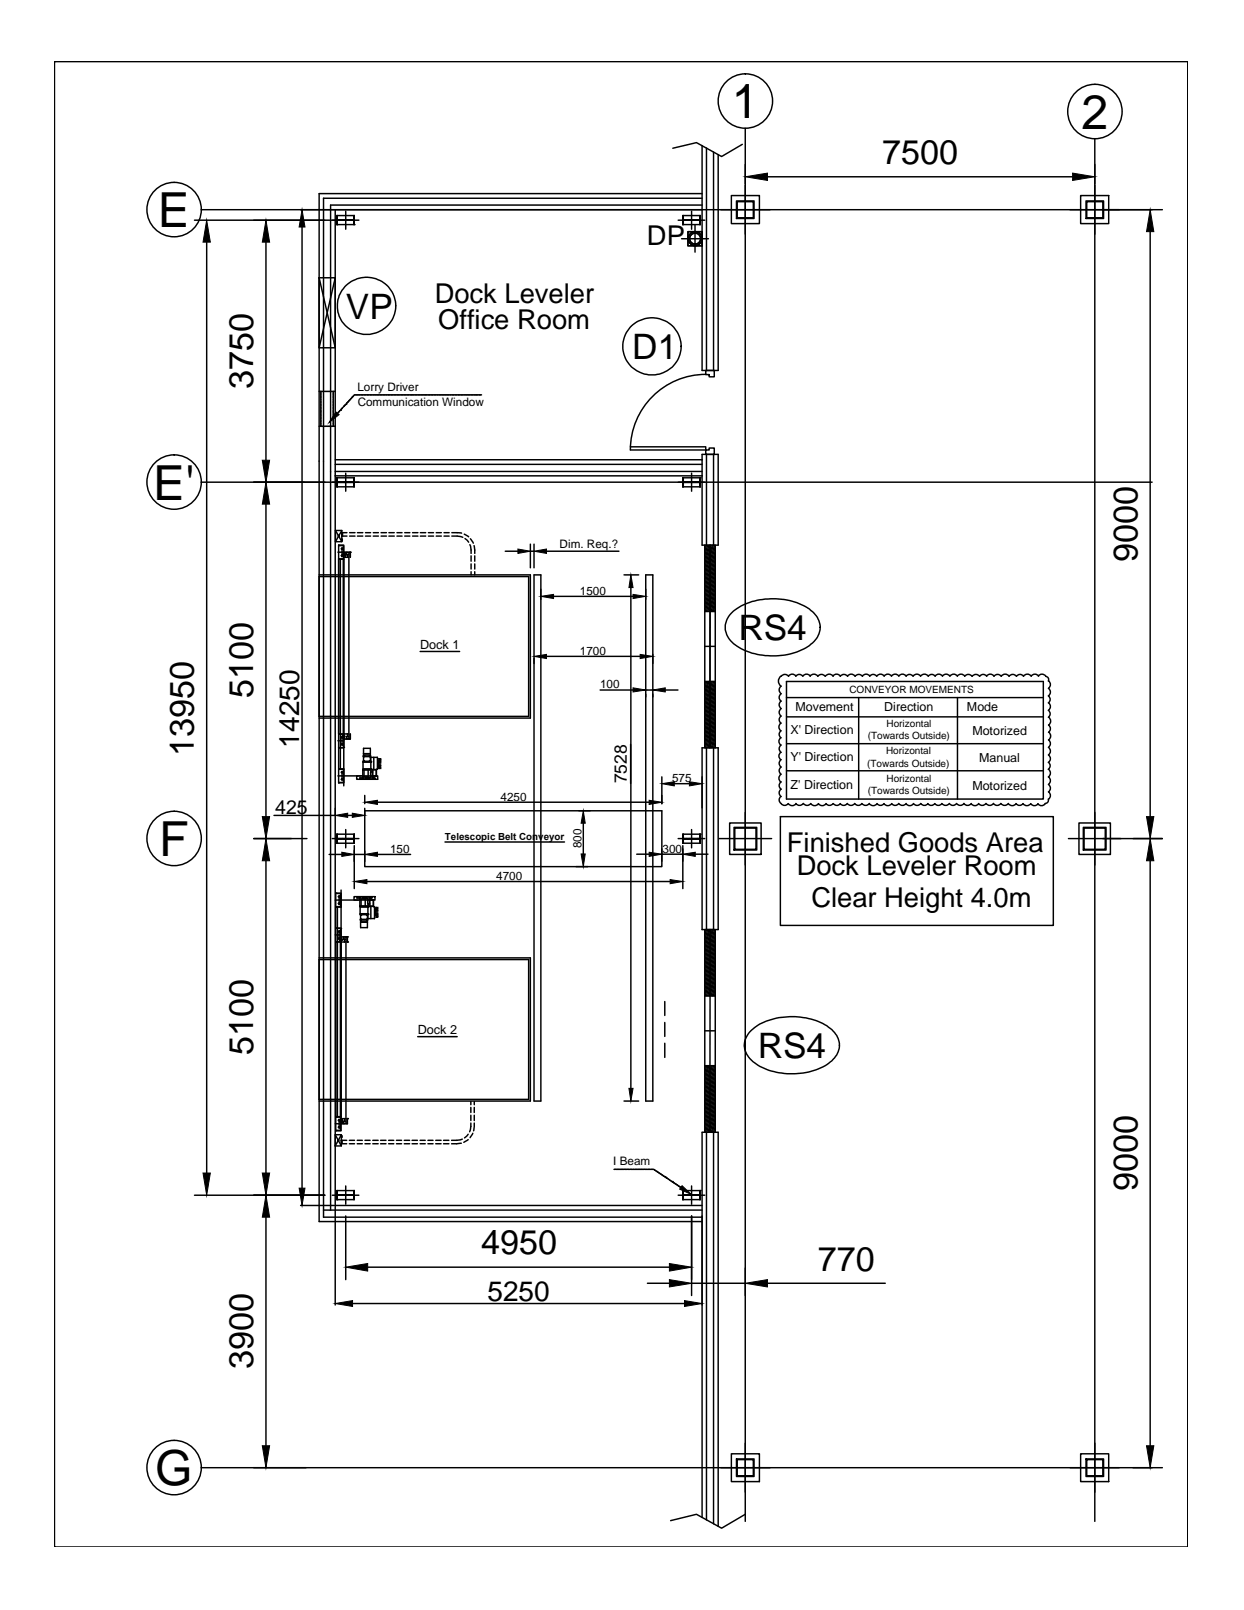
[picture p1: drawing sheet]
<svg xmlns="http://www.w3.org/2000/svg" width="216mm" height="279mm" viewBox="0 0 216 279" stroke-linecap="round" stroke-linejoin="round" font-family="sans-serif">
<!-- layer: A_01 Ground Center lines$0$A_Center_Line -->
<path d="M34.9 36.4h165.1M129.3 22.3v241.7M190 24.1v239.9M34.9 83.7h165.1M34.9 254.7h165.1" fill="none" stroke="#000" stroke-width=".25"/>
<!-- layer: A_01 PEB Columns$0$A_Hatch -->
<g fill="none" stroke="#000" stroke-width=".25">
<path d="M58.5 38.1l.1 .1M58.5 39h.1M58.5 37.4h3v1.6h-3zM58.5 37.4v.1M58.5 37.5v.1M58.5 37.6v.1M58.5 37.7v.1M58.5 37.9h.1M58.5 38v.1M58.5 38.2v.1M58.5 38.3v.1M58.5 38.4v.1"/>
<path d="M58.5 38.5v.1M58.5 38.6v.1M58.5 38.7v.1M58.5 38.8h.1M58.5 38.9h.1M58.6 38.2h.1M58.7 38.2h.1M58.8 38.2h.1M58.9 38.2h.1M59 38.2h.1M59.1 38.2h.1M59.2 38.2h.1"/>
<path d="M59.4 38.2h.1M59.5 38.2h.1M59.6 38.2h.1M59.7 38.2h.1M59.8 38.2h.1M59.9 38.2h.1M60 38.2h.1M60.1 38.2h.1M60.2 38.2h.1M60.3 38.2h.1M60.4 38.2h.1M60.5 38.2h.1"/>
<path d="M60.6 38.2h.1M60.7 38.2h.1M60.8 38.2h.1M60.9 38.2h.1M61 38.2h.1M61.1 38.2h.1M61.2 38.2h.1M61.3 38.2h.1M61.4 38.2l.1 .1M61.4 39h.1M61.4 37.4l.1 .1M61.4 37.5h.1"/>
<path d="M61.4 37.6l.1 .1M61.4 37.7l.1 .1M61.4 37.8l.1 .1M61.4 38h.1M61.4 38l.1 .1M61.4 38.1l.1 .1M61.4 38.3l.1 .1M61.4 38.4l.1 .1M61.4 38.5l.1 .1M61.4 38.6l.1 .1M61.4 38.7l.1 .1M61.4 38.8h.1"/>
<path d="M61.4 38.9h.1M118.5 38.1l.1 .1M118.5 37.4h3v1.6h-3zM118.5 38.9v.1M118.5 38.8l.1 .1M118.5 38.8h.1M118.5 38.7h.1M118.5 38.6h.1M118.5 38.5l.1 .1M118.5 38.4l.1 .1M118.5 38.3l.1 .1M118.5 38.2l.1 .1"/>
<path d="M118.5 38l.1 .1M118.5 37.9l.1 .1M118.5 37.8l.1 .1M118.5 37.7l.1 .1M118.5 37.7h.1M118.5 37.5l.1 .1M118.5 37.5h.1M118.5 37.4l.1 .1M118.7 38.2h.1M118.8 38.2h.1M118.9 38.2h.1M119.1 38.2h.1"/>
<path d="M119.2 38.2h.1M119.3 38.2h.1M119.4 38.2h.1M119.5 38.2h.1M119.6 38.2h.1M119.7 38.2h.1M119.8 38.2h.1M119.9 38.2h.1M120 38.2h.1M120.1 38.2h.1M120.2 38.2h.1M120.3 38.2h.1"/>
<path d="M120.4 38.2h.1M120.5 38.2h.1M120.6 38.2h.1M120.7 38.2h.1M120.8 38.2h.1M120.9 38.2h.1M121 38.2h.1M121.1 38.2h.1M121.2 38.2h.1M121.3 38.2h.1M121.5 38.2v.1M121.5 38.9v.1"/>
<path d="M121.5 38.8v.1M121.5 38.8h.1M121.5 38.7h.1M121.5 38.6h.1M121.5 38.5v.1M121.5 38.4v.1M121.5 38.3h.1M121.5 38.1v.1M121.5 38v.1M121.5 37.9v.1M121.5 37.8v.1M121.5 37.7v.1"/>
<path d="M121.5 37.6v.1M121.5 37.5v.1M121.5 37.5h.1M121.5 37.4v.1M126.9 33.9h4.9v4.9h-4.9zM187.6 33.9h4.8v4.9h-4.8zM58.5 83.6l.1 .1M58.5 82.9h3v1.6h-3zM58.5 82.9v.1M58.5 83h.1M58.5 83v.1M58.5 83.2h.1"/>
<path d="M58.5 83.3h.1M58.5 83.3v.2M58.5 83.5v.1M58.5 83.7v.1M58.5 83.8v.1M58.5 83.9v.1M58.5 84v.1M58.5 84.1h.1M58.5 84.2v.1M58.5 84.3v.1M58.5 84.4h.1M58.5 84.4v.1"/>
<path d="M58.6 83.7h.1M58.7 83.7h.1M58.8 83.7h.1M58.9 83.7h.1M59 83.7h.1M59.1 83.7h.1M59.2 83.7h.1M59.4 83.7h.1M59.5 83.7h.1M59.6 83.7h.1M59.7 83.7h.1M59.8 83.7h.1"/>
<path d="M59.9 83.7h.1M60 83.7h.1M60.1 83.7h.1M60.2 83.7h.1M60.3 83.7h.1M60.4 83.7h.1M60.5 83.7h.1M60.6 83.7h.1M60.7 83.7h.1M60.8 83.7h.1M60.9 83.7h.1M61 83.7h.1"/>
<path d="M61.1 83.7h.1M61.2 83.7h.1M61.3 83.7h.1M61.4 83.7l.1 .1M61.4 82.9l.1 .1M61.4 83l.1 .1M61.4 83.1l.1 .1M61.4 83.3h.1M61.4 83.3l.1 .1M61.4 83.4l.1 .1M61.4 83.5l.1 .1M61.4 83.6l.1 .1"/>
<path d="M61.4 83.8l.1 .1M61.4 83.9l.1 .1M61.4 84l.1 .1M61.4 84.1h.1M61.4 84.2h.1M61.4 84.3h.1M61.4 84.4h.1M61.4 84.4v.1M118.5 83.6l.1 .1M118.5 82.9h3v1.6h-3zM118.5 84.4v.1M118.5 84.4h.1"/>
<path d="M118.5 84.2l.1 .1M118.5 84.1l.1 .1M118.5 84.1h.1M118.5 84h.1M118.5 83.9h.1M118.5 83.8h.1M118.5 83.7l.1 .1M118.5 83.5l.1 .1M118.5 83.4l.1 .1M118.5 83.3l.1 .1M118.5 83.2l.1 .1M118.5 83.1l.1 .1"/>
<path d="M118.5 83l.1 .1M118.5 83h.1M118.5 82.9h.1M118.7 83.7h.1M118.8 83.7h.1M118.9 83.7h.1M119.1 83.7h.1M119.2 83.7h.1M119.3 83.7h.1M119.4 83.7h.1M119.5 83.7h.1M119.6 83.7h.1"/>
<path d="M119.7 83.7h.1M119.8 83.7h.1M119.9 83.7h.1M120 83.7h.1M120.1 83.7h.1M120.2 83.7h.1M120.3 83.7h.1M120.4 83.7h.1M120.5 83.7h.1M120.6 83.7h.1M120.7 83.7h.1M120.8 83.7h.1"/>
<path d="M120.9 83.7h.1M121 83.7h.1M121.1 83.7h.1M121.2 83.7h.1M121.3 83.7h.1M121.5 84.4v.1M121.5 84.2v.2M121.5 84.1v.1M121.5 84.1h.1M121.5 84h.1M121.5 83.8v.1M121.5 83.8h.1"/>
<path d="M121.5 83.7v.1M121.5 83.6v.1M121.5 83.5v.1M121.5 83.4v.1M121.5 83.3v.1M121.5 83.2v.1M121.5 83.1v.1M121.5 83v.1M121.5 82.9v.1M121.5 82.9h.1M58.5 145.5l.1 .1M58.5 146.3h.1"/>
<path d="M58.5 144.8h3v1.5h-3zM58.5 144.9v.1M58.5 145v.1M58.5 145.1v.1M58.5 145.2v.1M58.5 145.3v.1M58.5 145.4h.1M58.5 145.6v.1M58.5 145.7h.1M58.5 145.7v.1M58.5 145.9h.1M58.5 146h.1"/>
<path d="M58.5 146v.1M58.5 146.1v.2M58.5 144.8v.1M58.6 145.5v.1M58.7 145.5v.1M58.8 145.5v.1M58.9 145.5v.1M59 145.5v.1M59.1 145.5v.1M59.2 145.5v.1M59.2 145.5l.1 .1M59.4 145.5v.1"/>
<path d="M59.5 145.5v.1M59.5 145.5l.1 .1M59.6 145.5l.1 .1M59.7 145.5v.1M59.8 145.5v.1M59.9 145.5v.1M60 145.5v.1M60.1 145.5v.1M60.2 145.5v.1M60.3 145.5v.1M60.4 145.5v.1M60.5 145.5v.1"/>
<path d="M60.6 145.5v.1M60.6 145.5l.1 .1M60.7 145.5l.1 .1M60.8 145.5v.1M60.9 145.5l.1 .1M61 145.5l.1 .1M61.1 145.5v.1M61.2 145.5v.1M61.3 145.5v.1M61.4 145.5l.1 .2M61.4 146.3h.1M61.4 144.9l.1 .1"/>
<path d="M61.4 145l.1 .1M61.4 145.1l.1 .1M61.4 145.2l.1 .1M61.4 145.3l.1 .1M61.4 145.4h.1M61.4 145.5h.1M61.4 145.7h.1M61.4 145.7l.1 .2M61.4 146h.1M61.4 146l.1 .1M61.4 146.1l.1 .1M61.4 146.2l.1 .1"/>
<path d="M61.5 144.8v.1M118.5 145.4l.1 .2M118.5 144.8h3v1.5h-3zM118.5 146.3h.1M118.5 146.2h.1M118.5 146.1l.1 .1M118.5 146l.1 .1M118.5 145.9l.1 .1M118.5 145.8l.1 .1M118.5 145.7l.1 .1M118.5 145.7h.1M118.5 145.5l.1 .1"/>
<path d="M118.5 145.4h.1M118.5 145.3l.1 .1M118.5 145.2h.1M118.5 145.1h.1M118.5 145l.1 .1M118.5 144.9l.1 .1M118.5 144.8l.1 .1M118.5 144.8h.1M118.7 145.5v.1M118.8 145.5v.1M118.8 145.5l.1 .1M118.9 145.5l.1 .1"/>
<path d="M119.1 145.5v.1M119.1 145.5l.1 .1M119.2 145.5l.1 .1M119.3 145.5l.1 .1M119.4 145.5v.1M119.5 145.5v.1M119.6 145.5v.1M119.7 145.5v.1M119.8 145.5v.1M119.9 145.5v.1M120 145.5v.1M120.1 145.5v.1"/>
<path d="M120.2 145.5v.1M120.2 145.5l.1 .1M120.3 145.5l.1 .1M120.4 145.5l.1 .1M120.5 145.5v.1M120.6 145.5l.1 .1M120.7 145.5v.1M120.8 145.5v.1M120.9 145.5v.1M121 145.5v.1M121.1 145.5v.1M121.2 145.5v.1"/>
<path d="M121.3 145.5v.1M121.3 145.5l.1 .1M121.5 144.8v.1M121.5 145.3h.1M121.5 145.4h.1M121.5 145.7v.1M121.5 145.8v.1M121.5 146.3h.1M121.5 146.2h.1M121.5 146.1v.1M121.5 146v.1M121.5 145.9v.1"/>
<path d="M121.5 145.6v.1M121.5 145.5v.1M121.5 145.4v.1M121.5 145.1v.1M121.5 145v.1M121.5 144.9v.1M121.5 144.8h.1M126.6 142.8h5.5v5.5h-5.5zM187.3 142.8h5.4v5.5h-5.4zM58.5 207.3l.1 .1M58.5 208.2h.1M58.5 206.6h3v1.6h-3z"/>
<path d="M58.5 206.6v.1M58.5 206.7h.1M58.5 206.8v.1M58.5 206.9v.1M58.5 207v.1M58.5 207.2h.1M58.5 207.2v.1M58.5 207.4v.1M58.5 207.5v.1M58.5 207.6v.1M58.5 207.7v.1M58.5 207.8v.1"/>
<path d="M58.5 207.9v.1M58.5 208v.1M58.5 208.1h.1M58.6 207.4h.1M58.7 207.4h.1M58.8 207.4h.1M58.9 207.4h.1M59 207.4h.1M59.1 207.4h.1M59.2 207.4h.1M59.4 207.4h.1M59.5 207.4h.1"/>
<path d="M59.6 207.4h.1M59.7 207.4h.1M59.8 207.4h.1M59.9 207.4h.1M60 207.4h.1M60.1 207.4h.1M60.2 207.4h.1M60.3 207.4h.1M60.4 207.4h.1M60.5 207.4h.1M60.6 207.4h.1M60.7 207.4h.1"/>
<path d="M60.8 207.4h.1M60.9 207.4h.1M61 207.4h.1M61.1 207.4h.1M61.2 207.4h.1M61.3 207.4h.1M61.4 207.4l.1 .1M61.4 208.1v.1M61.4 206.6l.1 .1M61.4 206.7h.1M61.4 206.8h.1M61.4 206.9l.1 .1"/>
<path d="M61.4 207l.1 .1M61.4 207.1l.1 .1M61.4 207.2l.1 .1M61.4 207.3l.1 .1M61.4 207.5l.1 .1M61.4 207.6l.1 .1M61.4 207.7l.1 .1M61.4 207.8h.1M61.4 207.9l.1 .1M61.4 208l.1 .1M61.4 208.1h.1M118.5 207.3l.1 .1"/>
<path d="M118.5 206.6h3v1.6h-3zM118.5 208.1v.1M118.5 208.1h.1M118.5 208h.1M118.5 207.8l.1 .1M118.5 207.8h.1M118.5 207.7l.1 .1M118.5 207.6l.1 .1M118.5 207.5h.1M118.5 207.4l.1 .1M118.5 207.2l.1 .1M118.5 207.1l.1 .1"/>
<path d="M118.5 207l.1 .1M118.5 207h.1M118.5 206.8l.1 .1M118.5 206.7l.1 .1M118.5 206.7h.1M118.5 206.6l.1 .1M118.7 207.4h.1M118.8 207.4h.1M118.9 207.4h.1M119.1 207.4h.1M119.2 207.4h.1M119.3 207.4h.1"/>
<path d="M119.4 207.4h.1M119.5 207.4h.1M119.6 207.4h.1M119.7 207.4h.1M119.8 207.4h.1M119.9 207.4h.1M120 207.4h.1M120.1 207.4h.1M120.2 207.4h.1M120.3 207.4h.1M120.4 207.4h.1M120.5 207.4h.1"/>
<path d="M120.6 207.4h.1M120.7 207.4h.1M120.8 207.4h.1M120.9 207.4h.1M121 207.4h.1M121.1 207.4h.1M121.2 207.4h.1M121.3 207.4h.1M121.5 207.1v.1M121.5 207.6h.1M121.5 208.1h.1M121.5 208.1v.1"/>
<path d="M121.5 207.8v.2M121.5 207.8h.1M121.5 207.7v.1M121.5 207.5h.1M121.5 207.4v.1M121.5 207.3v.1M121.5 207.2v.1M121.5 207v.1M121.5 206.9v.1M121.5 206.8v.1M121.5 206.7v.1M121.5 206.7h.1"/>
<path d="M121.5 206.6h.1M126.9 252.3h4.9v4.8h-4.9zM187.6 252.3h4.8v4.8h-4.8z"/>
</g>
<!-- layer: A_01 PEB Columns$0$A_Steel_Plan -->
<g fill="none" stroke="#000" stroke-width=".25">
<path d="M57.7 38.2h4.6M58.5 37.4v1.6zM58.5 38.2h2.9zM60 36.6v3.2M61.4 37.4l.1 1.6zM117.7 38.2h4.6M118.5 37.4l.1 1.6zM118.6 38.2h2.9zM120 36.6v3.2M121.5 37.4v1.6zM125.1 36.4h8.5M127.8 34.9h3.1v3h-3.1z"/>
<path d="M127.9 35h2.8v2.8h-2.8zM129.3 32.2v8.4M185.7 36.4h8.5M188.5 34.9h3v3h-3zM188.6 35h2.8v2.8h-2.8zM190 32.2v8.4M57.7 83.7h4.6M58.5 82.9v1.6zM58.5 83.7h2.9zM60 82.1v3.1M61.4 82.9l.1 1.6zM117.7 83.7h4.6"/>
<path d="M118.5 82.9l.1 1.6zM118.6 83.7h2.9zM120 82.1v3.1M121.5 82.9v1.6zM57.7 145.5h4.6M58.5 144.8v1.5zM58.5 145.5l2.9 .1zM60 144v3.1M61.4 144.8l.1 1.5zM117.7 145.5h4.6M118.5 144.8l.1 1.5zM118.6 145.5l2.9 .1z"/>
<path d="M120 144v3.1M121.5 144.8v1.5zM124.8 145.5h9.1M127.4 143.6h3.9v3.9h-3.9zM127.5 143.7h3.7v3.7h-3.7zM129.3 141v9.1M185.4 145.5h9.1M188 143.6h4v3.9h-4zM188.1 143.7h3.7v3.7h-3.7zM190 141v9.1M57.7 207.4h4.6M58.5 206.6v1.6z"/>
<path d="M58.5 207.4h2.9zM60 205.8v3.2M61.4 206.6l.1 1.6zM117.7 207.4h4.6M118.5 206.6l.1 1.6zM118.6 207.4h2.9zM120 205.8v3.2M121.5 206.6v1.6zM125.1 254.7h8.5M127.8 253.2h3.1v3h-3.1zM127.9 253.3h2.8v2.8h-2.8zM129.3 250.5v8.4"/>
<path d="M185.7 254.7h8.5M188.5 253.2h3v3h-3zM188.6 253.3h2.8v2.8h-2.8zM190 250.5v8.4"/>
</g>
<!-- layer: A_Grid_Tags -->
<g fill="none" stroke="#000" stroke-width=".25">
<circle cx="129.4" cy="17.5" r="4.7"/>
<circle cx="190" cy="19.4" r="4.7"/>
<circle cx="30.2" cy="36.4" r="4.7"/>
<circle cx="30.2" cy="83.7" r="4.7"/>
<circle cx="30.2" cy="145.5" r="4.7"/>
<circle cx="30.2" cy="254.7" r="4.7"/>
</g>
<!-- layer: ACM Mill -->
<g fill="none" stroke="#000" stroke-width=".25">
<path d="M33.8 38.2h25.6M129.3 28.6v3.3M133.2 30.7h53M190 28.6v3.3M191.4 36.4h10.3M35.9 42v161.6M46.2 42v37.9M199.6 40.2v101.5M44 83.7h12.4M46.2 87.5v54.2M44 145.5h9.3M46.2 149.4v54.2"/>
<path d="M191.4 145.5h10.3M199.6 149.4v101.5M33.8 207.4h22.6M46.2 211.2v39.7M60 211v11.1M63.8 219.9h52.4M120 211v13.8M112.4 222.7h3.8M120 222.7h9.3M129.3 220.1v4.7M133.2 222.7h20.4M44 254.7h9.1"/>
<path d="M196.7 254.7h5"/>
</g>
<g fill="#000" stroke="#000" stroke-width=".17">
<path d="M129.3 30.7l3.9-.7v1.3zM186.2 30l3.8 .7-3.8 .6zM35.9 38.2l.6 3.8h-1.3zM46.2 38.2l.6 3.8h-1.3zM199.6 36.4l.7 3.8h-1.3zM45.5 79.9h1.3l-.6 3.8zM46.2 83.7l.6 3.8h-1.3zM46.2 145.5l.6 3.9h-1.3zM45.5 141.7h1.3l-.6 3.8zM199 141.7h1.3l-.7 3.8zM199.6 145.5l.7 3.9h-1.3zM35.2 203.6h1.3l-.6 3.8z"/>
<path d="M45.5 203.6h1.3l-.6 3.8zM46.2 207.4l.6 3.8h-1.3zM60 219.9l3.8-.6v1.3zM116.2 219.3l3.8 .6-3.8 .7zM116.2 222.1l3.8 .6-3.8 .6zM129.3 222.7l3.9-.6v1.2zM45.5 250.9h1.3l-.6 3.8zM199 250.9h1.3l-.7 3.8z"/>
</g>
<!-- layer: NEW HATCH -->
<g fill="none" stroke="#000" stroke-width=".25">
<path d="M122.3 94.6v35.2M122.4 94.6l-.1 .3M122.6 94.6l-.3 1.1M122.8 94.6l-.5 1.8M123 94.6l-.7 2.5M123.2 94.6l-.9 3.2M123.4 94.6l-1.1 3.9M123.6 94.6l-1.3 4.7M123.8 94.6l-1.5 5.4M124 94.6l-1.7 6.1M124.1 94.6v35.2M124.1 94.9l-1.8 6.5"/>
<path d="M124.1 95.6l-1.8 6.5M124.1 96.3l-1.8 6.6M124.1 97.1l-1.8 6.5M124.1 97.8l-1.8 6.5M124.1 98.5l-1.8 6.5M124.1 99.2l-1.8 6.5M124.1 99.9l-1.7 6.2M122.3 118.3h1.8M122.3 106.1h1.8M122.4 118.3l-.1 .4M122.7 118.3l-.4 1.2M122.9 118.3l-.6 1.9"/>
<path d="M123 118.3l-.7 2.6M123.2 118.3l-.9 3.3M123.5 118.3l-1.2 4M123.6 118.3l-1.3 4.7M123.8 118.3l-1.5 5.5M124.1 118.3l-1.8 6.2M124.1 100.7l-1.5 5.4M124.1 101.4l-1.3 4.7M124.1 102.1l-1.1 4M124.1 102.8l-.9 3.3M124.1 103.5l-.7 2.6M124.1 104.3l-.5 1.8"/>
<path d="M124.1 105l-.3 1.1M124.1 105.7l-.1 .4M124.1 118.6l-1.8 6.6M124.1 119.4l-1.8 6.5M124.1 120.1l-1.8 6.5M124.1 120.8l-1.8 6.6M124.1 121.5l-1.8 6.6M124.1 122.2l-1.8 6.6M124.1 123l-1.8 6.5M124.1 123.7l-1.7 6.1M124.1 124.4l-1.4 5.4M124.1 125.1l-1.2 4.7"/>
<path d="M124.1 125.8l-1.1 4M124.1 126.6l-.9 3.2M124.1 127.3l-.6 2.5M124.1 128l-.5 1.8M124.1 128.7l-.3 1.1M124.1 129.4v.4M122.3 161.7l.1-.4h1.6l-1.7 6.1M122.3 161.3v35.2M122.3 172.8h1.8M122.6 161.3l-.3 1.1M122.8 161.3l-.5 1.8M123 161.3l-.7 2.5"/>
<path d="M123.2 161.3l-.9 3.2M123.4 161.3l-1.1 4M123.6 161.3l-1.3 4.7M123.8 161.3l-1.5 5.4M124.1 161.6l-1.8 6.5M124.1 162.3l-1.8 6.6M124.1 163l-1.8 6.6M124.1 163.7l-1.8 6.6M124.1 164.5l-1.8 6.5M124.1 165.2l-1.8 6.5M124.1 165.9l-1.8 6.6M124.1 166.6l-1.7 6.2"/>
<path d="M124.1 167.3l-1.5 5.5M124.1 168l-1.3 4.8M124.1 168.8l-1.1 4M124.1 169.5l-.9 3.3M124.1 170.2l-.7 2.6M124.1 170.9l-.5 1.9M124.1 171.6l-.3 1.2M124.1 172.4l-.1 .4M124.1 161.3v35.2M121.8 196.5h2.8M122.3 184.9h1.8M122.4 184.9l-.1 .5"/>
<path d="M122.7 184.9l-.4 1.2M122.9 184.9l-.6 1.9M123 184.9l-.7 2.7M123.2 184.9l-.9 3.4M123.5 184.9l-1.2 4.1M123.6 184.9l-1.3 4.8M123.8 184.9l-1.5 5.5M124.1 184.9l-1.8 6.3M124.1 185.4l-1.8 6.5M124.1 186.1l-1.8 6.5M124.1 186.8l-1.8 6.6M124.1 187.5l-1.8 6.6"/>
<path d="M124.1 188.2l-1.8 6.6M124.1 189l-1.8 6.5M124.1 189.7l-1.8 6.5M124.1 190.4l-1.7 6.1M124.1 191.1l-1.4 5.4M124.1 191.8l-1.2 4.7M124.1 192.6l-1.1 3.9M124.1 193.3l-.9 3.2M124.1 194l-.6 2.5M124.1 194.7l-.5 1.8M124.1 195.4l-.3 1.1M124.1 196.2v.3"/>
</g>
<!-- layer: LAYER11 -->
<path d="M123.2 94.6v35.2M122.3 112.2h1.8M122.3 178.9h1.8M123.2 161.3v35.2" fill="none" stroke="#000" stroke-width=".25"/>
<!-- layer: A_01 Ground Floor Plan$0$A_Wall_Plan -->
<path d="M121.8 25.3v39h2.8v-37.5M121.8 36.4h-63.6v172.8h63.6v-12.7M121.8 33.6h-66.4v178.4h66.4M58.2 79.8h63.6v-.9h2.8v15.7h-2.8v-12h-63.6M121.8 129.8h2.8v31.5h-2.8zM124.6 196.5v68.4M121.8 211v52.3" fill="none" stroke="#000" stroke-width=".25"/>
<!-- layer: A_01 Ground Floor Plan$0$A_Ramp -->
<g fill="none" stroke="#000" stroke-width=".25">
<path d="M121.8 34.4h-65.7v176.8h65.7M121.8 35.6h-64.4v174.4M122.6 25.7v38.6M123.8 26.4v37.9M121.8 79.8v2.8M122.6 78.9v15.7M123.8 78.9v15.7M58.2 81.8h63.6M58.2 80.6h63.6M122.6 129.8v31.5M123.8 129.8v31.5M122.6 196.5v67.3"/>
<path d="M123.8 196.5v67.9M56.1 210h65.7"/>
</g>
<!-- layer: A_01 Ground Floor Plan$0$A_Rolling_Shutter -->
<g fill="none" stroke="#000" stroke-width=".25">
<path d="M58.6 95.8h2.2M58.8 97.1h.1M58.8 94.6l.8 .1v2.3l-.8 .1M58.8 94.6h.1M58.8 97.1h.9M59.1 97.1v36.3M59.2 95.2h.4M59.2 96.4h.4M59.3 95.2h.2l-.1 .1M59.3 96.5h.2l-.1-.1v.1M59.4 96.4v.1zM59.4 95v1.6"/>
<path d="M59.4 96.3h.4M59.5 96.2v.1zM59.5 96.3h.1M59.5 96.3h.2M59.5 96.2h.2M59.6 97.1v30.3M59.7 97.1v-2.5h-.9v41.2M59.7 96.3h.1M59.7 97.1v39.3M59.7 96.7h.6M59.7 96.7h.1M59.7 96.2v.2"/>
<path d="M59.7 96.2v.1M59.7 96.2v.2v-.1M59.8 96.2v.2M59.9 95.8v.9M60.1 96.3h.1M60.1 95.9h.1M60.1 95.9v.4M60.1 96.3h.2M60.1 95.9h.6M60.3 96.3h.1M60.3 96.7h.1M60.3 96.3v.4"/>
<path d="M60.6 95.9v32.4M60.7 95.9h.1M60.7 95.9l.1 .8M60.8 95.8h.1M60.8 96.7h.1M60.8 95.8v.9M58.6 134.6h4.1M58.6 128.6h1.1M58.8 133.4h.9v2.4h-.9M58.8 133.4l.8 .1v2.3h-.8M58.8 135.8h.1M58.8 133.4h.1"/>
<path d="M58.8 127.4l.8 .1v2.2M58.8 129.8h.1M58.8 127.4h.1M58.8 127.4h1.5M59.2 135.2h.4M59.2 134h.4M59.2 129.2h.4M59.2 128h.4M59.3 134l.2 .1zM59.3 127.9l.1 .1zM59.4 135.2l.1 .1-.2-.1M59.4 134v.1l-.1-.1"/>
<path d="M59.4 129.1l.1 .1h-.2l.1-.1 .1 .1h-.2M59.4 127.9l.1 .1h-.2M59.4 127.8v1.6M59.4 133.8v1.7M59.4 127.8h.4M59.5 127.8h.1M59.5 127.7v.1zM59.5 127.8h.2M59.5 127.7h.2M59.6 129.7h.1M59.6 129.7l-.8 .1M59.7 127.8h.1"/>
<path d="M59.7 127.7h.1M59.7 128.3h.1M59.7 127.4v2.4h-.9M59.7 127.7v.2M59.7 127.7v.1M59.7 127.8v.1M59.8 127.7v.2M60.1 128.2h.1M60.3 127.8h.1M60.3 127.4h.1M60.3 127.8h-.2v.4M60.3 127.4v.4"/>
<path d="M60.8 127.4h.1M60.8 127.4v.8h-.7M60.8 127.4v.9h-1.1M61.9 134.6h3.6v.6h-3.6zM62.9 135v.2M63 134.8h1l.1 .4h.7M63 133.6l-.1 1.4M63 135.2h.1M63 133.6h1.4M63 132.3v1.2M63 132.1h1.4v.2h-1.4zM63 133.4h1.4"/>
<path d="M63 131.2h1.3v.1h-1.3zM63.1 131.2v-1.3h1.2v1.3M63.1 131.3v.8M63.2 131.2l.1 .1zM63.2 131.3l.1-.1zM63.2 132.1h.1zM63.2 133.6v1.2l-.2 .4h-.5v-.2h.4M63.2 131.2h.1M63.2 132.1h.1M63.3 132.1h.1M63.4 135v.1M63.5 134.9h.4l.1 .2h-.7z"/>
<path d="M63.6 135.1h.2M63.6 134.8v.1M63.8 134.8v.1M63.9 133.6v1.2M63.9 135v.1M64.1 131.2v.1zM64.1 131.2h.1M64.1 132.1h.1zM64.1 135h.6v.2M64.1 132.1h.1M64.3 130.8h-1.2h1.2M64.3 131.3v.8"/>
<path d="M64.3 134.7h.4M64.4 133.5v-2.1h1.1v2.1h-.2v1.2h-.6M64.4 133.5h.1zM64.4 132.2h.1zM64.4 132.2h.1M64.4 133.5h.1M64.4 133.5v.5M64.6 134v.7M64.7 134h-.4l-.1 1M64.7 135.2h.1M64.7 135.1h.1M64.7 135l.1 .1"/>
<path d="M64.7 133.6h.6M64.8 135.2h.2M64.8 135v.2M64.9 131.4v2.1l-1.9 .1M64.9 135l.1 .2zM65 135h.1M65 135.1h.1M65 135l-.3 .1M65 135.2h.1M65.3 133.5v1.1h-.6M65.3 133.5h-.6v1.2M65.7 132.6h.4"/>
<path d="M65.7 132.4v.3M65.9 133.2v.1l-.1 .1-.1-.2h.4M65.9 133.3l.2 .1M66.1 131.7h-.4l.4 .1-.4 .2h.4M58.2 156.2h4M58.3 155h.9v2.4h-.9M58.3 155l.8 .1v2.2l-.8 .1M58.3 155h.1M58.3 157.4h.1M58.3 155v41.2h.9v-2.4M58.6 157.4v36.4M58.7 155.6h.4"/>
<path d="M58.7 156.8h.4M58.8 155.6h.1M58.8 155.6h.1zM58.8 156.8l.1-.1v.2M58.9 156.7v.2zM58.9 155.4v1.6M59.2 154.5v39.3M61.4 155.6h3.7v.6h-3.7zM62.4 155.9l.1 1.3M62.4 155.9h-.5v-.3h.6l.2 .4v1.2M62.4 155.6v.3M62.5 157.2l1.9 .1v2.1"/>
<path d="M62.5 155.6h.1M62.5 157.2h1.4M62.5 157.3v1.3M62.5 158.6h1.4v.1h-1.4zM62.5 157.4h1.4M62.5 159.5h1.3v.2h-1.3zM62.6 158.7v.8M62.6 159.7v1.3h1.2v-1.3M62.7 158.7l.1 .1zM62.8 159.5h.1M62.8 159.6h.1M62.7 158.7v.1"/>
<path d="M62.8 158.7v.1M62.9 155.7l.6 .1-.5 .1zM62.9 155.7v.1M63 155.7h.3M63 155.9v.1M63.3 155.9v.1M63.4 156v1.2M63.4 155.7v.1M63.6 159.6h.1M63.6 158.7l.1 .1zM63.6 158.7v.1M63.6 159.5l.1 .1z"/>
<path d="M63.7 155.9l.1 1h.4M63.8 158.7v.8M63.8 156.2h.4M63.9 158.6l.1 .1zM63.9 157.3l.1 .1zM63.9 156.9v.4M63.9 157.3v.1zM64.1 156.2v.7M64.2 155.7h.1M64.2 155.8h.1M64.2 156.2h.6v1.1h.2v2.1h-1.1v-2.1M64.2 156.2h.6v1.1"/>
<path d="M64.2 155.6v.3h-.6M64.2 156.2v1.1h.6M64.2 157.3h.6M64.2 155.8h.2M64.3 155.7h.1M64.3 155.8h.1M64.3 155.7l-.1 .1M64.3 155.7l-.7-.1-.1 .4h-1M64.4 155.7v.1v-.2v.1M64.4 155.8h.1M64.4 155.7h.1M65.2 158.3h.4"/>
<path d="M65.2 158.1v.3M65.4 157.7v-.2h-.2v.2h.4M65.6 158.9h-.4l.4 .1-.4 .2h.4M65.6 157.5l-.2 .1M58.2 162.2h1M58.3 161.1h.9v2.4M58.3 161.1h.8M58.3 161.1h.1M58.3 163.5h.1M58.3 163.5h1.5M58.7 161.7h.4M58.7 162.9h.4"/>
<path d="M58.8 161.7l.1-.1v.1l-.1-.1h.1v.1M58.8 162.9l.1-.1v.1M58.9 162.8v.1zM58.9 161.5v1.6M58.9 163.1h.4M58.9 163h.1M58.9 163v.1zM58.9 163h.4M58.9 163.1h.3M59.1 163.5v30.3M59.1 161.1h.1M59.1 161.1v2.3l-.8 .1"/>
<path d="M59.2 163h.1M59.2 163v.1M59.2 163.4v.1M59.2 162.6h.1M59.2 163.1h.1M59.2 162.9l.1 .1M59.2 162.6h1.1M59.3 163v.1v-.1M59.3 163.1h.1M59.3 163.1l-.1 .1M59.6 163h.1M59.6 163h.2"/>
<path d="M59.7 162.6l-.1 .4M59.8 163h.1M59.8 163.5h.1M59.8 163v.5M60 162.6v32.3M60.2 162.6l.1 .9M60.3 163.5h.1M60.3 162.6h.1M60.3 162.6v.9M63.8 160h-1.2h1.2M58.3 193.8h.1M58.3 193.8l.8 .1v2.3h-.8"/>
<path d="M58.3 196.2h.1M58.3 193.8h.9M58.7 195.6h.4M58.7 194.4h.4M58.9 195.6v.1l-.1-.1M58.9 194.3v.2zM58.9 194.3v.2l-.1-.1M58.9 194.2v1.6M58.9 194.5h.4M58.9 194.5v.1zM58.9 194.5h.1M58.9 194.6h.3"/>
<path d="M58.9 194.6l.4 .1M59.2 194.5h.1M59.2 194.5v.1M59.2 194.6h.1M59.2 195h.1M59.2 194.1h.6M59.3 194.5v.1v-.1M59.3 194.5l-.1-.1 .1 .3M59.3 194.7h.1M59.4 194.1v.9M59.6 195h.1M59.8 194.6h.1"/>
<path d="M59.8 194.1v.5M59.8 194.1h.1M59.8 194.6h-.2v.4M60.3 194.1v.9h-.7M60.3 194.1h.1M60.3 194.1v.9h-2.1"/>
<circle cx="65.9" cy="132.2" r=".18"/>
<circle cx="65.9" cy="132.9" r=".18"/>
<circle cx="65.4" cy="158" r=".17"/>
<circle cx="65.4" cy="158.6" r=".18"/>
</g>
<!-- layer: 0 -->
<g fill="none" stroke="#000" stroke-width=".25">
<path d="M52.2 36.4h5.9M52.4 39.4v166.8M55.4 48.2h2.8v12.2h-2.8zM55.4 48.2l2.8 12.2M58.2 48.2l-2.8 12.2M55.4 74h.1M55.4 67.9h.1M55.5 74h.1M55.5 67.9h.1M55.6 67.9l.1 .2M55.7 73.9l-.1 .1M55.7 73.6v.1"/>
<path d="M55.7 73.3v.1M55.7 73.1h.1M55.7 72.8v.1M55.7 72.5v.1M55.7 72.2v.2M55.7 72v.1M55.7 71.7v.2M55.7 71.5v.1M55.7 71.2v.1M55.7 70.9v.2M55.7 70.7v.1M55.7 70.4v.2"/>
<path d="M55.7 70.2v.1M55.7 69.9v.2M55.7 69.7v.1M55.7 69.4v.2M55.7 69.1v.2M55.7 68.9v.1M55.7 68.6v.2M55.7 68.4v.1M55.7 68.1v.2M55.7 68.3v.1M55.7 68.5v.1M55.7 68.8v.1"/>
<path d="M55.7 69v.1M55.7 69.3v.1M55.7 69.6v.1M55.7 69.8v.1M55.7 70.1v.1M55.7 70.3v.1M55.7 70.6v.1M55.7 70.9h.1M55.7 71.1v.1M55.7 71.4v.1M55.7 71.7h.1M55.7 72h.1"/>
<path d="M55.7 72.2h.1M55.7 72.5h.1M55.7 72.7h.1M55.7 73h.1M55.7 73.2h.1M55.7 73.5h.1M55.7 73.8h.1M55.7 74h.1M55.7 67.9h.1M55.8 74h.2M55.8 67.9h.2M56 74h.1"/>
<path d="M56 67.9h.1M56.1 74h.1M56.1 67.9h.1M56.2 74h.1M56.2 67.9h.1M56.3 74h.2M56.3 67.9h.2M56.5 74h.1M56.5 67.9h.1M56.6 74h.1M56.6 67.9h.1M56.7 74h.1"/>
<path d="M56.7 67.9h.1M56.8 74h.2M56.8 67.9h.2M57 74h.1M57 67.9h.1M57.1 74h.1M57.1 67.9h.1M57.2 74h.2M57.2 67.9h.2M57.4 74h.1M57.4 67.9h.1M57.5 74h.1"/>
<path d="M57.5 67.9h.1M57.6 74h.2M57.6 67.9h.2M57.8 73.9l.1 .1M57.8 73.6v.1M57.8 73.3v.1M57.8 73.1h.1M57.8 72.8v.1M57.8 72.5v.1M57.8 72.2v.2M57.8 72v.1M57.8 71.7v.2"/>
<path d="M57.8 71.5v.1M57.8 71.2v.1M57.8 70.9v.2M57.8 70.7v.1M57.8 70.4v.2M57.8 70.2v.1M57.8 69.9v.2M57.8 69.7v.1M57.8 69.4v.2M57.8 69.1v.2M57.8 68.9v.1M57.8 68.6v.2"/>
<path d="M57.8 68.4v.1M57.8 68.1v.2M57.8 68.3v.1M57.8 68.5v.1M57.8 68.8v.1M57.8 69v.1M57.8 69.3v.1M57.8 69.6v.1M57.8 69.8v.1M57.8 70.1v.1M57.8 70.3v.1M57.8 70.6v.1"/>
<path d="M57.8 70.9h.1M57.8 71.1v.1M57.8 71.4v.1M57.8 71.7h.1M57.8 72h.1M57.8 72.2h.1M57.8 72.5h.1M57.8 72.7h.1M57.8 73h.1M57.8 73.2h.1M57.8 73.5h.1M57.8 73.8h.1"/>
<path d="M57.9 67.9l-.1 .2M57.9 74h.1M57.9 67.9h.1M58.1 74h.1M58.1 67.9h.1M55.4 99.8h36.6v24.8h-36.6M58.2 92.1h1.1v1.9h-1.1zM58.2 92.1l1.1 1.9M59.3 92.5h.2v.5h-.2zM59.3 93.5l.1 .3zM59.3 93h.9M59.3 92.1l-1.1 1.9"/>
<path d="M59.3 92.4h.9M60.7 93h.9M60.7 92.4h.9M62 93h1M62 92.4h1M63.4 93h.9M63.4 92.4h.9M64.8 93h.9M64.8 92.4h.9M66.1 93h1M66.1 92.4h1M67.5 93h.9"/>
<path d="M67.5 92.4h.9M68.9 93h.9M68.9 92.4h.9M70.2 93h.9M70.2 92.4h.9M71.6 93h.9M71.6 92.4h.9M73 93h.9M73 92.4h.9M74.4 93h.8M74.4 92.4h.8M75.7 93h.9"/>
<path d="M75.7 92.4h.9M77.1 93h.8M77.1 92.4h.8M78.4 93h.9l1 .2M78.4 92.4l1.7 .1M80.6 92.7l.7 .5M80.7 93.5l.6 .6M81.5 94.5l.3 1.5M81.6 93.5l.5 .8M81.8 96.5v.9M81.8 97.9v.8M81.8 99.2v.6"/>
<path d="M82.3 94.7l.1 1.3M82.4 96.5v.9M82.4 97.9v.8M82.4 99.2v.6M87.7 95.7h2.2M92 94.4v4.1M92 95.7h.7M92.7 99.8h1.2v91.3h-1.2zM92.7 94.4v4.1M94.8 95.7h12.6M108.3 99.8h2.5M112.1 99.8h1.2v91.3h-1.2z"/>
<path d="M55.4 100.1h36.4v24.2h-36.4zM94.8 113.9h16.3M96.1 103.5h13.8M104.2 119.7h5.7M109.5 102v86.9M112.1 119.7h1.2M115.5 119.7h2.2M135.6 117.3a1.08 1.08 0 0 0 0 1.8 .78 .78 0 0 0 0 1.3M136.5 118.3h44.6v20.4h-44.6zM136.9 117.4a.78 .78 0 0 0-1.3 0M138.1 117.3a.78 .78 0 0 0-1.2 0M139.3 117.4a.74 .74 0 0 0-1.2 0"/>
<path d="M140.6 117.3a.83 .83 0 0 1 1.3 0 .8 .8 0 0 1 1.3 .1M140.6 117.3a.78 .78 0 0 0-1.3 0M144.6 117.3a.83 .83 0 0 0-1.3 0M145.8 117.3a.78 .78 0 0 0-1.2 0M147.1 117.4a.78 .78 0 0 0-1.3 0M148.4 117.3a.78 .78 0 0 0-1.3 0M149.7 117.4a.78 .78 0 0 0-1.3 0M151 117.3a.78 .78 0 0 0-1.3 0M152.2 117.4a.74 .74 0 0 0-1.3 0M157.3 117.3a.77 .77 0 0 0-1.3 0 .77 .77 0 0 0-1.3 0 .77 .77 0 0 0-1.2 0 .78 .78 0 0 0-1.3 0M158.5 117.4a.74 .74 0 0 0-1.3 0M159.8 117.3a.83 .83 0 0 1 1.3 0 .73 .73 0 0 1 1.2 .1"/>
<path d="M159.8 117.3a.78 .78 0 0 0-1.3 0M164.8 117.3a.77 .77 0 0 0-1.2 0 .78 .78 0 0 0-1.3 0M166.2 117.3a.78 .78 0 0 0-1.3 0M167.4 117.3a.78 .78 0 0 0-1.3 0M168.7 117.4a.78 .78 0 0 0-1.3 0M170 117.4a.78 .78 0 0 0-1.3 0M171.2 117.4a.74 .74 0 0 0-1.2 0M172.5 117.3a.78 .78 0 0 0-1.3 0M179 117.3a.81 .81 0 0 0-1.4 .1 .75 .75 0 0 0-1.2 0 .8 .8 0 0 0-1.3-.1 .81 .81 0 0 0-1.3 .1 .78 .78 0 0 0-1.3 0M180.3 117.3a.78 .78 0 0 0-1.3 0M181.5 117.3a.78 .78 0 0 0-1.3 0M181.5 117.4l.4 .3v.5"/>
<path d="M182 118.2a.78 .78 0 0 1 0 1.2 .81 .81 0 0 1 0 1.3M63.3 138v1.5M65.5 139.2h47.2M109.4 129.2v6.8M114.9 134.8v4.7M117 136h2.6M121.8 134.8v5.4M135.5 130.6a.78 .78 0 0 0 0 1.2M135.5 128a.78 .78 0 0 0 0 1.3M135.5 134.4a.83 .83 0 0 0 0 1.3M135.6 136.9a.8 .8 0 0 0-.1 1.3 .74 .74 0 0 0 .1 1.2M135.6 135.7a.78 .78 0 0 0 0 1.3"/>
<path d="M135.6 131.8a.82 .82 0 0 0-.1 1.3 .74 .74 0 0 0 0 1.2M135.6 129.3a.78 .78 0 0 0 0 1.3M135.6 120.4a.77 .77 0 0 0 0 1.3 .81 .81 0 0 0 0 1.3 .82 .82 0 0 0-.1 1.3 .73 .73 0 0 0 0 1.2 .81 .81 0 0 0 0 1.3 .74 .74 0 0 0 0 1.2M135.6 139.5a.77 .77 0 0 0 1.2 0 .83 .83 0 0 0 1.4 0M136.5 121.1h44.6M136.5 124.4h44.6M136.5 129.1h44.6M136.5 133.8h44.6M138.1 139.4a.78 .78 0 0 0 1.3 0M139.4 139.4a.8 .8 0 0 0 1.3 .1 .83 .83 0 0 0 1.4 0M144.6 139.5a.74 .74 0 0 1-1.2 0 .81 .81 0 0 1-1.4 0M144.6 139.5a.71 .71 0 0 0 1.2 0 .75 .75 0 0 0 1.3-.1 .82 .82 0 0 0 1.3 .1 .74 .74 0 0 0 1.2 0"/>
<path d="M149 121.1v17.6M149.6 139.4a.8 .8 0 0 0 1.3 .1 .81 .81 0 0 0 1.3 0 .73 .73 0 0 0 1.2 0 .81 .81 0 0 0 1.3 0 .75 .75 0 0 0 1.3-.1 .78 .78 0 0 0 1.3 0M157.3 139.5a.78 .78 0 0 0 1.2 0M158.5 139.4a.78 .78 0 0 0 1.3 0M159.8 139.5a.74 .74 0 0 0 1.2 0M161 139.5a.75 .75 0 0 0 1.2 0 .74 .74 0 0 0 1.3 0M163.5 139.4a.78 .78 0 0 0 1.3 0M166.2 121.1v17.6M168.6 139.5a.78 .78 0 0 0 1.2 0M168.6 139.4a.78 .78 0 0 1-1.3 0 .77 .77 0 0 1-1.3 0 .75 .75 0 0 1-1.2 .1M169.8 139.4a.81 .81 0 0 0 1.3 0 .77 .77 0 0 0 1.3 0 .78 .78 0 0 0 1.3 0M173.7 139.4a.8 .8 0 0 0 1.3 .1 .83 .83 0 0 0 1.4 0"/>
<path d="M176.3 139.5a.73 .73 0 0 0 1.2 0 .83 .83 0 0 0 1.4 0M178.9 139.5a.78 .78 0 0 0 1.3 0M180.1 139.5a.78 .78 0 0 0 1.3 0M181.9 138.7l-.1 .5-.4 .2M181.9 120.8a.74 .74 0 0 1 0 1.2M181.9 123.3a.74 .74 0 0 1 0 1.2M181.9 132.3a.74 .74 0 0 1 0 1.2M181.9 133.5a.83 .83 0 0 1 0 1.3 .77 .77 0 0 1 .1 1.3M182 122a.78 .78 0 0 1 0 1.2M182 129.7a.78 .78 0 0 1 0 1.3M182 131a.78 .78 0 0 1 0 1.3M182 136.1a.78 .78 0 0 1 0 1.3 .77 .77 0 0 1 0 1.3"/>
<path d="M182 124.5a.83 .83 0 0 1 0 1.3 .8 .8 0 0 1 0 1.3M182 127.1a.83 .83 0 0 1 0 1.3 .8 .8 0 0 1 0 1.3M47.6 141.5h10.6M57.1 148.3h2.2M58.2 140.3v1.1M60.3 141.5h.8M61.5 146.8v7.4M61.5 148.3h1.8M63.3 140.7h51.6v9.7h-51.6zM63.3 140.3v1.1M63.3 147.7v1.8M63.7 153h52.6"/>
<path d="M65.5 148.3h5.8M77.2 146.1h20.8M100 150.4h2M101.2 142.9v5.3M110.5 148.2h2.2M114.9 147.3v2.2M114.9 148.2h3.6M118.5 146.8v7.4M120.7 148.2h2.2M135.4 141.7h47.4v18.9h-47.4zM55.4 166.5h36.4v24.3h-36.4zM55.4 166.2h36.6v24.9h-36.6"/>
<path d="M115.4 173.8v2.4M115.4 177.4v2.5M58.2 196.9h1v2h-1zM58.2 196.9l1 2M59.2 197.1h.2v.3h-.2zM59.2 197.9h.2v.5h-.2zM59.2 196.9l-1 2M59.2 198.5h1M59.2 197.9h1M60.6 198.5h.9M60.6 197.9h.9M62 198.5h.9"/>
<path d="M62 197.9h.9M63.3 198.5h.9M63.3 197.9h.9M64.7 198.5h.9M64.7 197.9h.9M66.1 198.5h.9M66.1 197.9h.9M67.5 198.5h.8M67.5 197.9h.8M68.8 198.5h.9M68.8 197.9h.9M70.2 198.5h.9"/>
<path d="M70.2 197.9h.9M71.5 198.5h.9M71.5 197.9h.9M72.9 198.5h.9M72.9 197.9h.9M74.3 198.5h.9M74.3 197.9h.9M75.6 198.5h1M75.6 197.9h1M77 198.5h.9M77 197.9h.9M80.1 198.4l-1.7 .1"/>
<path d="M80.2 197.7l-.9 .2h-.9M81.3 196.8l-.7 .7M81.3 197.8l-.8 .4M81.7 194.9l-.2 1.5M81.7 191.2v.5M81.7 192.2v.9M81.7 193.5v1M82.1 196.7l-.5 .7M82.3 194.9l-.1 1.3M82.3 191.2v.5M82.3 192.2v.9M82.3 193.5v1"/>
<path d="M108.3 191.1h2.5M115.4 181v2.5M52.2 209.2h5.9M58.2 209.3v17.2M121.8 209.3v17.2M61.2 226.2h57.6"/>
<circle cx="58.8" cy="93" r=".11"/>
<circle cx="58.7" cy="197.9" r=".11"/>
</g>
<!-- layer: A_01 Ground Floor Plan$0$A_Door_Plan -->
<path d="M109.4 77.5h13.1v.6h-13.1M122.5 78.1h.6v-.3h.9v1.1h-1.5zM122.5 64.3h1.5v1.1h-.9v-.4h-.6zM122.5 65a13.1 13.1 0 0 0-13.1 13.1" fill="none" stroke="#000" stroke-width=".25"/>
<!-- layer: ground equip -->
<path d="M9.5 10.7h196.6v257.8h-196.6zM128.8 25l-3.6 2.2-4.3-2.4-4.1 .9M129.3 262.8l-4.1 2.4-4.3-2.4-4.5 1.1" fill="none" stroke="#000" stroke-width=".25"/>
<!-- layer: A_Door_Tags -->
<path d="M59.8 49.8a5 5 0 0 1 7.4-.3 5 5 0 0 1-.3 7.4 5 5 0 0 1-6.9-.3 5 5 0 0 1-.2-6.8zM109.4 56.8a5 5 0 0 1 7.2-.3 5 5 0 0 1 .1 7.2 5 5 0 0 1-6.8 .2 5 5 0 0 1-.8-6.8zM126.8 106.5a10.6 10.6 0 0 1 8.4-2.5 9.4 9.4 0 0 1 6.3 2.7 3.4 3.4 0 0 1-.8 5.1 11.7 11.7 0 0 1-10.6 1.4 5.5 5.5 0 0 1-4.2-3.9 3.8 3.8 0 0 1 .9-2.8zM130.1 179.1a9.9 9.9 0 0 1 7.5-2.7 9.8 9.8 0 0 1 7.2 2.8 3.4 3.4 0 0 1-.7 5.1 11.9 11.9 0 0 1-10.2 1.6 6.4 6.4 0 0 1-4.6-3.8 3.3 3.3 0 0 1 .8-3z" fill="none" stroke="#000" stroke-width=".25"/>
<!-- layer: New Conveyor -->
<path d="M58.3 71.5l.6 .5-1.8 1.3zM118.4 205.8l1.6 1.5-2-.9z" fill="#000" stroke="#000" stroke-width=".17"/>
<g fill="none" stroke="#000" stroke-width=".25">
<path d="M58.7 71.6l-.1 .1M58.7 71.5v.1M58.8 71.5h.1M58.9 71.4l-.1 .1M59 71.2l-.1 .2M59.1 71.2h.1M59.2 71l-.1 .1M59.2 71h.1M59.3 70.9h.1M59.4 70.9h.1M59.4 70.8v.1M59.6 70.6l-.1 .2"/>
<path d="M59.7 70.5v.1M59.7 70.5h.1M59.8 70.4l-.1 .1M59.8 70.4h.1M59.9 70.3h-.1M60 70.2v.1M60 70.2h.1M60.2 70l-.2 .1M60.3 69.9l-.1 .1M60.3 69.8v.1M60.4 69.8h-.1M60.5 69.6l-.1 .2"/>
<path d="M60.5 69.6h.1M60.6 69.5h.1M60.7 69.4l-.1 .1M60.7 69.4h.1M60.8 69.2v.1M60.9 69.2h.1M61.1 69l-.2 .2M61.1 68.9h.1M61.2 68.9h.1M61.2 68.8v.1M61.3 68.8h.1M61.4 68.6l-.1 .1"/>
<path d="M61.6 68.5l-.1 .1M61.6 68.5h.1M61.7 68.5h.2M61.9 68.5h.1M62 68.5h.1M62.1 68.5h.1M62.2 68.5h.3M62.5 68.5h.2M62.7 68.5h.1M62.8 68.5h.1M62.9 68.5h.1M63 68.5h.2"/>
<path d="M63.2 68.5h.1M63.3 68.5h.1M63.4 68.5h.1M63.5 68.5h.2M63.7 68.5h.1M63.8 68.5h.1M63.9 68.5h.1M64 68.5h.2M64.2 68.5h.1M64.3 68.5h.1M64.4 68.5h.1M64.5 68.5h.2"/>
<path d="M64.7 68.5h.1M64.8 68.5h.2M65 68.5h.1M65.1 68.5h.1M65.2 68.5h.1M65.3 68.5h.2M65.5 68.5h.1M65.6 68.5h.1M65.8 68.5h.1M65.8 68.5h.2M66.1 68.5h.1M66.3 68.5h.1"/>
<path d="M66.4 68.5h.1M66.6 68.5h.1M66.8 68.5h.1M66.9 68.5h.1M67.1 68.5h.1M67.2 68.5h.1M67.4 68.5h.1M67.5 68.5h.1M67.6 68.5h.1M67.7 68.5h.1M67.9 68.5h.1M68 68.5h.1"/>
<path d="M68.1 68.5h.1M68.2 68.5h.1M68.4 68.5h.1M68.5 68.5h.1M68.6 68.5h.1M68.7 68.5h.1M68.9 68.5h.1M69 68.5h.1M69.1 68.5h.1M69.2 68.5h.2M69.4 68.5h.1M69.5 68.5h.2"/>
<path d="M69.7 68.5h.1M69.8 68.5h.1M69.9 68.5h.1M70 68.5h.2M70.2 68.5h.1M70.3 68.5h.1M70.4 68.5h.1M70.5 68.5h.2M70.7 68.5h.1M70.8 68.5h.1M70.9 68.5h.1M71 68.5h.2"/>
<path d="M71.2 68.5h.1M71.3 68.5h.1M71.4 68.5h.2M71.6 68.5h.1M71.7 68.5h.1M71.8 68.5h.2M72 68.5h.1M72.1 68.5h.1M72.2 68.5h.1M72.3 68.5h.2M72.5 68.5h.1M72.6 68.5h.1"/>
<path d="M72.7 68.5h.1M72.8 68.5h.2M73 68.5h.1M73.1 68.5h.1M73.3 68.5h.1M73.3 68.5h.2M73.5 68.5h.1M73.6 68.5h.1M73.8 68.5h.1M73.9 68.5h.1M74.1 68.5h.1M74.1 68.5h.2"/>
<path d="M74.4 68.5h.1M74.6 68.5h.1M74.6 68.5h.2M74.9 68.5h.1M75.1 68.5h.1M75.2 68.5h.1M75.4 68.5h.1M75.5 68.5h.1M75.6 68.5h.1M75.7 68.5h.1M75.9 68.5h.1M76 68.5h.1"/>
<path d="M76.2 68.5h.1M76.3 68.5h.1M76.4 68.5h.1M76.5 68.5h.1M76.7 68.5h.1M76.8 68.5h.1M76.9 68.5h.1M77 68.5h.1M77.2 68.5h.1M77.3 68.5h.1M77.4 68.5h.1M77.5 68.5h.2"/>
<path d="M77.7 68.5h.1M77.8 68.5h.1M77.9 68.5h.1M78 68.5h.2M78.2 68.5h.1M78.3 68.5h.2M78.5 68.5h.1M78.6 68.5h.1M78.7 68.5h.1M78.8 68.5h.2M79 68.5h.1M79.1 68.5h.1"/>
<path d="M79.2 68.5h.1M79.3 68.5h.2M79.5 68.5h.1M79.6 68.5h.1M79.7 68.5h.3M80 68.5h.1M80.1 68.5h.1M80.2 68.5h.1M80.3 68.5h.2M80.5 68.5h.1M80.6 68.5h.2M80.8 68.5h.1"/>
<path d="M80.9 68.5h.1M81 68.5h.1M81.1 68.5h.2M81.3 68.5h.1M81.4 68.5h.2M81.6 68.5h.2M81.8 68.5h.1M81.9 68.5h.1M82.1 68.5h.1M82.1 68.5h.2M82.4 68.5h.1M82.6 68.5h.1"/>
<path d="M82.7 68.5h.1M82.9 68.5h.1M82.9 68.5h.2M83.2 68.5h.1M83.4 68.5h.1M83.5 68.5h.1M106.6 202.9h.1M106.7 202.9h.1M106.8 202.9h.1M106.9 202.9h.1M107.1 202.9h.1M107.2 202.9h.1"/>
<path d="M107.3 202.9h.1M107.4 202.9h.1M107.6 202.9h.2M107.9 202.9h.1M108 202.9h.1M108.1 202.9h.1M108.2 202.9h.1M108.4 202.9h.1M108.5 202.9h.1M108.6 202.9h.1M108.7 202.9h.2M108.9 202.9h.1"/>
<path d="M109 202.9h.1M109.1 202.9h.1M109.2 202.9h.2M109.5 202.9h.1M109.6 202.9h.1M109.7 202.9h.2M109.9 202.9h.1M110 202.9h.2M110.2 202.9h.1M110.3 202.9h.1M110.4 202.9h.1M110.5 202.9h.2"/>
<path d="M110.7 202.9h.1M110.8 202.9h.1M110.9 202.9h.1M111 202.9h.2M111.2 202.9h.1M111.3 202.9h.1M111.4 202.9h.1M111.5 202.9h.2M111.7 202.9h.1M111.8 202.9h.1M111.9 202.9h.1M112 202.9h.2"/>
<path d="M112.2 202.9h.1M112.3 202.9h.2M112.5 202.9h.1M112.6 202.9h.1M112.7 202.9h.1M112.8 202.9h.2M113 202.9h.1M113.1 202.9h.1M113.3 202.9h.1M113.3 202.9l.2 .1M113.6 203l.1 .1M113.7 203.1l.1 .1"/>
<path d="M113.8 203.2l.1 .1M114 203.3h.1M114.1 203.4h.1M114.2 203.4h.1M114.3 203.5h.1M114.4 203.6l.1 .1M114.6 203.7h.1M114.7 203.7l.1 .1M114.8 203.8l.1 .1M114.9 203.9h.1M115 203.9l.1 .1M115.1 204l.1 .1"/>
<path d="M115.2 204.1l.1 .1M115.4 204.2h.1M115.5 204.3h.1M115.6 204.4h.1M115.7 204.4h.1M115.7 204.5h.1M115.8 204.5h.1M115.8 204.5l.1 .1M116 204.6v.1M116.1 204.7l.1 .1M116.2 204.8h.1M116.3 204.8l.2 .2"/>
<path d="M116.5 205h.1M116.6 205h.1M116.7 205.1h.1M116.8 205.2h.1M116.9 205.2h.1M116.9 205.3h.1M117 205.3h.1M117.1 205.3l.1 .1M117.2 205.4l.1 .1M117.4 205.5v.1M117.5 205.6l.1 .1M117.7 205.7v.1"/>
<path d="M117.8 205.8l.1 .1M117.9 205.9h.1M118 205.9h.1M118 206h.1M118.1 206h.1M118.1 206.1h.1"/>
</g>
<!-- layer: 0 -->
<g fill="#000" stroke="#000" stroke-width=".17">
<path d="M52.4 36.4l.5 3h-1zM89.9 95.3l2.1 .4-2.1 .3zM92.7 95.7l2.1-.4v.7zM92.7 113.9l2.1-.3v.7zM93.9 103.5l2.2-.3v.7zM109.5 99.8l.4 2.2h-.8zM109.9 103.2l2.2 .3-2.2 .4zM109.9 119.4l2.2 .3-2.2 .4zM111.1 113.6l2.2 .3-2.2 .4zM113.3 119.7l2.2-.3v.7zM63.3 139.2l2.2-.3v.7zM112.7 138.9l2.2 .3-2.2 .4z"/>
<path d="M114.9 136l2.1-.3v.7zM119.6 135.7l2.2 .3-2.2 .4zM59.3 147.9l2.2 .4-2.2 .3zM58.2 141.5l2.1-.4v.7zM61.1 141.1l2.2 .4-2.2 .3zM61.5 153l2.2-.4v.8zM63.3 148.3l2.2-.4v.7zM100.9 148.2h.7l-.4 2.2zM101.2 140.7l.4 2.2h-.7zM112.7 147.9l2.2 .3-2.2 .4zM116.3 152.6l2.2 .4-2.2 .4zM118.5 148.2l2.2-.3v.7z"/>
<path d="M109.1 188.9h.8l-.4 2.2zM51.9 206.2h1l-.5 3zM58.2 226.2l3-.5v1zM118.8 225.7l3 .5-3 .5z"/>
</g>
<!-- layer: A_01 Ground Floor Plan$0$A_Process Drain Locations -->
<g fill="none" stroke="#000" stroke-width=".25">
<path d="M120.6 39.1v4.7M118.3 41.4h4.7M119.4 40.2h2.4v2.5h-2.4z"/>
<circle cx="120.6" cy="41.4" r="1.21"/>
<circle cx="120.6" cy="41.4" r=".95"/>
</g>
<!-- layer: $0$A_Process Drain Locations -->
<g fill="none" stroke="#000" stroke-width=".25">
<path d="M119.4 40.2h2.4v2.5h-2.4z"/>
<circle cx="120.6" cy="41.4" r=".95"/>
<circle cx="120.6" cy="41.4" r="1.21"/>
</g>
<!-- layer: 50CON -->
<path d="M72.9 113.1h6.9M72.5 179.9h6.8" fill="none" stroke="#000" stroke-width=".25"/>
<g font-size="8.4">
<text x="127" y="20.6">1</text>
<text x="187.7" y="22.4">2</text>
<text x="27.4" y="39.4">E</text>
<text x="26.6" y="86.7">E'</text>
<text x="27.6" y="148.5">F</text>
<text x="26.9" y="257.7">G</text>
</g>
<g font-size="6.1">
<text x="60" y="55.3">VP</text>
<text x="109.7" y="62.3">D1</text>
<text x="128.2" y="111.1">RS4</text>
<text x="131.5" y="183.6">RS4</text>
</g>
<g font-size="5.9">
<text x="153.1" y="28.5">7500</text>
<text x="44" y="67.5" transform="rotate(-90 44 67.5)">3750</text>
<text x="197.4" y="97.5" transform="rotate(-90 197.4 97.5)">9000</text>
<text x="44" y="121.2" transform="rotate(-90 44 121.2)">5100</text>
<text x="33.7" y="131.2" transform="rotate(-90 33.7 131.2)">13950</text>
<text x="44" y="183" transform="rotate(-90 44 183)">5100</text>
<text x="197.4" y="206.7" transform="rotate(-90 197.4 206.7)">9000</text>
<text x="83.5" y="217.7">4950</text>
<text x="141.9" y="220.5">770</text>
<text x="44" y="237.6" transform="rotate(-90 44 237.6)">3900</text>
</g>
<g font-size="4.9">
<text x="51.9" y="129.7" transform="rotate(-90 51.9 129.7)">14250</text>
<text x="84.6" y="225.7">5250</text>
</g>
<g font-size="4.7">
<text x="112.3" y="42.5">DP</text>
<text x="75.5" y="52.6">Dock Leveler</text>
<text x="76" y="57.1">Office Room</text>
<text x="136.6" y="147.8">Finished Goods Area</text>
<text x="138.3" y="151.9">Dock Leveler Room</text>
<text x="140.8" y="157.4">Clear Height 4.0m</text>
</g>
<text font-size="3.4" x="47.8" y="141.2">425</text>
<text font-size="3" x="108.8" y="136" transform="rotate(-90 108.8 136)">7528</text>
<g font-size="2.2">
<text x="72.9" y="112.6">Dock 1</text>
<text x="138.1" y="123.4">Movement</text>
<text x="153.5" y="123.4">Direction</text>
<text x="167.8" y="123.4">Mode</text>
<text x="137.2" y="127.4">X' Direction</text>
<text x="168.8" y="127.5">Motorized</text>
<text x="137.2" y="132.1">Y' Direction</text>
<text x="137.2" y="136.8">Z' Direction</text>
<text x="168.8" y="137.1">Motorized</text>
<text x="169.9" y="132.2">Manual</text>
<text x="72.5" y="179.4">Dock 2</text>
</g>
<g font-size="2">
<text x="62" y="67.8">Lorry Driver</text>
<text x="62.1" y="70.4">Communication Window</text>
<text x="97.1" y="95">Dim. Req.?</text>
<text x="100.6" y="103.2">1500</text>
<text x="100.6" y="113.7">1700</text>
<text x="104.2" y="119.5">100</text>
<text x="116.6" y="135.7">575</text>
<text x="86.9" y="139">4250</text>
<text x="67.7" y="148">150</text>
<text x="100.9" y="147.2" transform="rotate(-90 100.9 147.2)">800</text>
<text x="115" y="148">300</text>
<text x="86.1" y="152.7">4700</text>
<text x="106.4" y="202.2">I Beam</text>
</g>
<g font-size="1.7">
<text x="147.4" y="120.3">CONVEYOR MOVEMENTS</text>
<text x="150.6" y="128.3">(Towards Outside)</text>
<text x="153.8" y="130.9">Horizontal</text>
<text x="153.9" y="126.2">Horizontal</text>
<text x="150.5" y="133">(Towards Outside)</text>
<text x="150.6" y="137.7">(Towards Outside)</text>
<text x="153.9" y="135.6">Horizontal</text>
<text x="77.2" y="145.7">Telescopic Belt Conveyor</text>
</g>
</svg>
